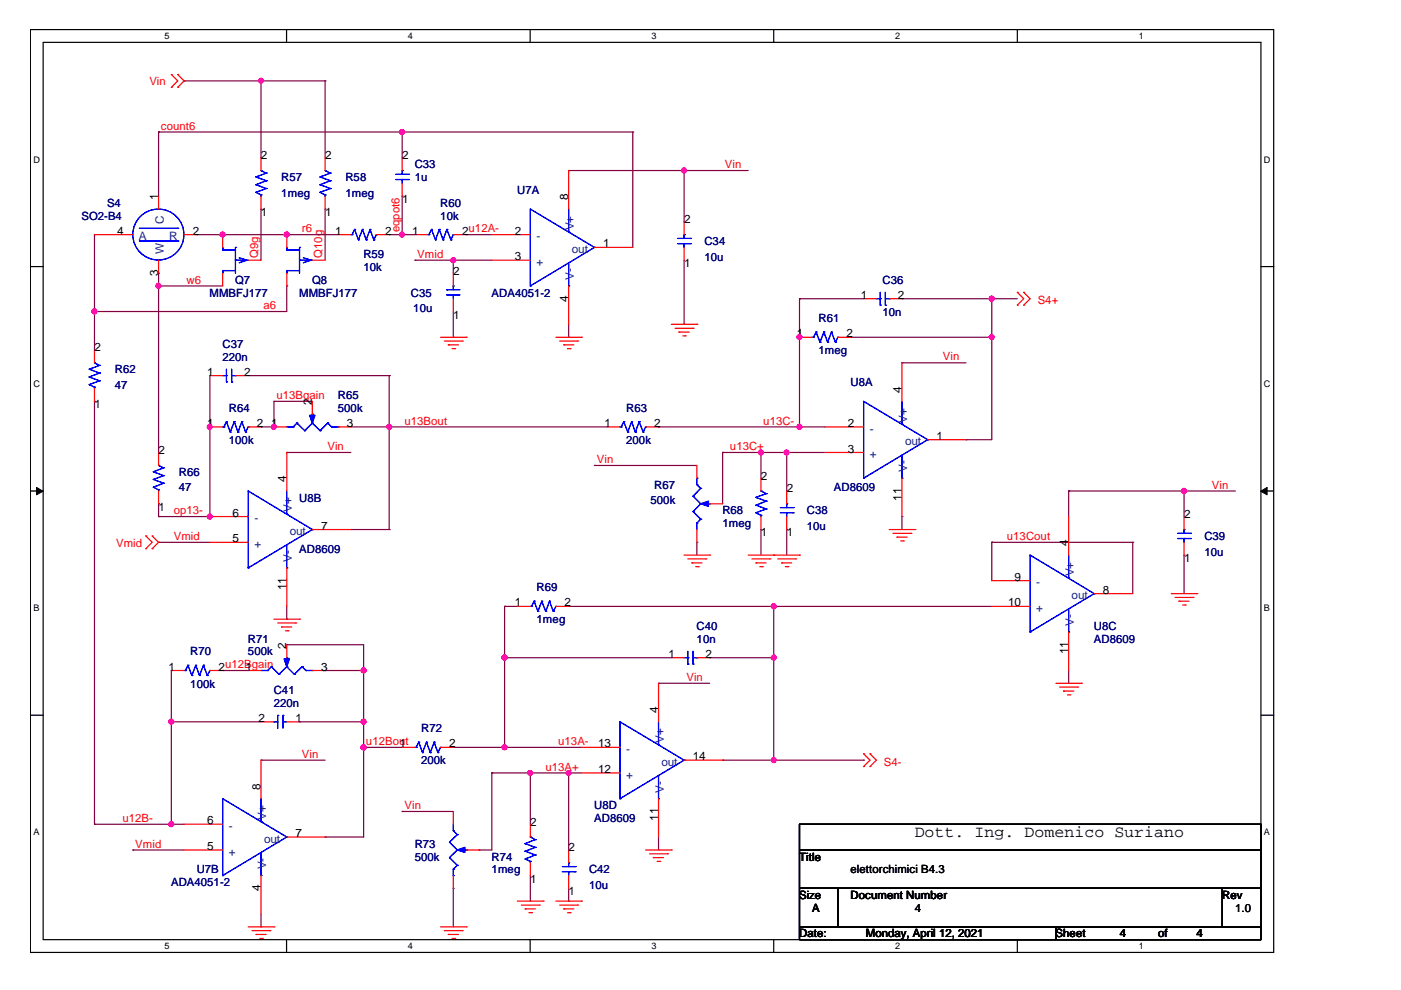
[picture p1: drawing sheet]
<svg xmlns="http://www.w3.org/2000/svg" width="297mm" height="210mm" viewBox="0 0 297 210" stroke-linecap="round" stroke-linejoin="round" font-family="sans-serif">
<path d="M6.4 6.3h263.7v195.6h-263.7zM9.2 9h258.1v190.2h-258.1z" fill="none" stroke="#000" stroke-width=".25"/>
<g fill="#fff">
<path d="M34.9 6.6h1v2.1h-1z"/>
<path d="M34.9 199.6h1v2.1h-1z"/>
</g>
<path d="M60.8 6.3v2.7M60.8 199.2v2.7" fill="none" stroke="#000" stroke-width=".25"/>
<g fill="#fff">
<path d="M86.5 6.6h1v2.1h-1z"/>
<path d="M86.5 199.6h1v2.1h-1z"/>
</g>
<path d="M112.4 6.3v2.7M112.4 199.2v2.7" fill="none" stroke="#000" stroke-width=".25"/>
<g fill="#fff">
<path d="M138.1 6.6h1.1v2.1h-1.1z"/>
<path d="M138.1 199.6h1.1v2.1h-1.1z"/>
</g>
<path d="M164 6.3v2.7M164 199.2v2.7" fill="none" stroke="#000" stroke-width=".25"/>
<g fill="#fff">
<path d="M189.8 6.6h1v2.1h-1z"/>
<path d="M189.8 199.6h1v2.1h-1z"/>
</g>
<path d="M215.7 6.3v2.7M215.7 199.2v2.7" fill="none" stroke="#000" stroke-width=".25"/>
<g fill="#fff">
<path d="M241.4 6.6h1.1v2.1h-1.1z"/>
<path d="M241.4 199.6h1.1v2.1h-1.1z"/>
<path d="M7.1 32.8h1.3v2.1h-1.3z"/>
<path d="M268 32.8h1.3v2.1h-1.3z"/>
<path d="M7.1 80.3h1.3v2.1h-1.3z"/>
<path d="M268 80.3h1.3v2.1h-1.3z"/>
</g>
<path d="M6.4 56.5h2.8M267.3 56.5h2.8" fill="none" stroke="#000" stroke-width=".25"/>
<g fill="#fff">
<path d="M7.1 127.9h1.2v2.1h-1.2z"/>
<path d="M268 127.9h1.2v2.1h-1.2z"/>
</g>
<path d="M6.4 104.1h2.8M267.3 104.1h2.8" fill="none" stroke="#000" stroke-width=".25"/>
<g fill="#000" stroke="#000" stroke-width=".21">
<path d="M7.7 103.3l1.4 .9-1.4 .7z" fill-rule="evenodd"/>
<path d="M267.3 104.2l1.3-.9v1.6z" fill-rule="evenodd"/>
</g>
<g fill="#fff">
<path d="M7.1 175.4h1.2v2.2h-1.2z"/>
<path d="M268 175.4h1.2v2.2h-1.2z"/>
</g>
<path d="M6.4 151.6h2.8M267.3 151.6h2.8M169.5 174.8h97.8v5.4h-97.8zM169.5 180.2h97.8v8.1h-97.8zM169.5 188.3h8.1v8.2h-8.1zM169.5 196.5h54.4v2.7h-54.4zM177.6 188.3h81.6v8.2h-81.6zM223.9 196.5h43.4v2.7h-43.4zM259.2 188.3h8.1v8.2h-8.1z" fill="none" stroke="#000" stroke-width=".25"/>
<g fill="none" stroke="#800040" stroke-width=".25">
<path d="M39 17.2h.1M39 17.2h29.9M55.3 17.2h.1M55.3 17.2v16.3M68.9 17.2h.1M68.9 17.2v16.3M33.6 28h.1M33.6 28v13.6M33.6 28h100.6M85.3 28h.1M85.3 28v5.5M120.6 36.2h.1"/>
<path d="M120.6 36.2h38M134.2 28h.1M134.2 28v24.5M145 36.2h.1M145 36.2v10.8M20 49.7h.1M20 49.7v24.5M33.6 57.9h.1M33.6 57.9v38M41.7 49.7h.1M41.7 49.7h30M47.2 49.7h.1"/>
<path d="M55.3 44.3h.1M55.3 44.3v10.9M60.8 49.7h.1M68.9 44.3h.1M68.9 44.3v10.9M82.5 49.7h.1M82.5 49.7h5.5M85.3 49.7h.1M85.3 41.6h.1M85.3 41.6v8.1M88 55.2h.1M88 55.2h16.3"/>
<path d="M96.1 55.2h.1M96.1 55.2v2.7M98.9 49.7h.1M98.9 49.7h5.4M145 55.2v13.6M20 66h.1M33.6 60.6h.1M33.6 60.6h13.6M44.5 79.6v29.9M52.6 79.6h29.9M60.8 60.6h.1M60.8 60.6v5.4h-40.8"/>
<path d="M82.5 79.6h.1M82.5 79.6v32.7M96.1 71.5h.1M96.1 66v5.5M120.6 71.5h.1M120.6 68.8v2.7M145 68.8h.1M169.5 71.5h.1M169.5 63.3h.1M169.5 63.3h13.6M169.5 63.3v27.2M180.4 71.5h.1"/>
<path d="M180.4 71.5h29.9M191.2 76.9h.1M191.2 63.3h.1M191.2 63.3h24.5M191.2 76.9h13.6M210.3 63.3h.1M210.3 71.5h.1M210.3 63.3v29.9h-5.5M20 85.1h.1M20 85.1v89.7M44.5 90.5h.1M55.3 90.5h.1"/>
<path d="M55.3 90.5h2.8M58.1 85.1h.1M58.1 90.5h.1M58.1 85.1h8.1M58.1 85.1v5.4M60.8 95.9h.1M60.8 95.9h13.6M74.4 90.5h54.3M82.5 90.5h.1M126 98.7h.1M126 98.7h21.7M139.6 90.5h.1"/>
<path d="M139.6 90.5h35.3M153.2 95.9h.1M153.2 95.9h21.7M153.2 95.9v10.9M161.3 95.9h.1M161.3 95.9v5.5M166.8 95.9h.1M166.8 95.9v8.2M169.5 90.5h.1M204.8 93.2h.1M33.6 115h.1M33.6 106.8h.1"/>
<path d="M33.6 109.5h.1M33.6 115h10.9M33.6 106.8v2.7M33.6 109.5h10.9M44.5 109.5h.1M74.4 112.3h8.1M82.5 112.3h.1M147.7 115h.1M147.7 115v2.7M161.3 112.3h.1M161.3 112.3v5.4M166.8 112.3h.1"/>
<path d="M166.8 112.3v5.4M191.2 109.5h.1M191.2 109.5v2.8M210.3 115h.1M210.3 115h29.9M210.3 115v8.1M226.6 104.1h.1M226.6 104.1h35.3M226.6 104.1v5.4M240.2 115h.1M240.2 115v10.9M251 104.1h.1"/>
<path d="M251 117.7h.1M251 104.1v5.4M251 117.7v8.2M60.8 136.7h.1M60.8 131.3h.1M60.8 136.7h16.3v40.8h-8.2M60.8 128.6v2.7M107 128.6h.1M107 139.5h.1M107 128.6h2.7M107 128.6v29.9M107 139.5h35.3"/>
<path d="M120.6 128.6h.1M120.6 128.6h89.7M150.5 139.5h.1M150.5 139.5h13.5M164 139.5h.1M164 128.6h.1M164 128.6v32.6M36.3 153h.1M36.3 142.2h.1M36.3 153h19M36.3 142.2v32.6M47.2 142.2h.1"/>
<path d="M47.2 142.2h5.4M63.5 153h.1M63.5 153h13.6M68.9 142.2h.1M68.9 142.2h8.2M77.1 158.5h.1M77.1 142.2h.1M77.1 158.5h8.2M96.1 158.5h.1M96.1 158.5h27.2M107 158.5h.1M139.6 144.9h.1"/>
<path d="M139.6 144.9h10.9M226.6 144.9h.1M226.6 142.2v2.7M20 174.8h.1M20 174.8h19M36.3 174.8h.1M55.3 161.2h.1M55.3 161.2h13.6M68.9 177.5h.1M85.3 172.1h.1M85.3 172.1h10.8M104.3 163.9h.1"/>
<path d="M104.3 163.9v16.3h-2.7M104.3 163.9h19M112.4 163.9h.1M112.4 163.9v10.9M120.6 163.9h.1M120.6 163.9v16.3M139.6 177.5v2.7M153.2 161.2h.1M153.2 161.2h29.9M183.1 161.2h.1M28.2 180.2h.1M28.2 180.2h10.8"/>
<path d="M55.3 196.5h.1M55.3 193.8v2.7M96.1 188.3h.1M96.1 188.3v8.2M101.6 180.2h.1M112.4 191.1h.1M112.4 185.6v5.5M120.6 191.1h.1M120.6 188.3v2.8M139.6 180.2h.1"/>
</g>
<g fill="#f0f" stroke="#f0f" stroke-width=".25">
<circle cx="44.4" cy="90.5" r=".52"/>
<circle cx="44.5" cy="109.5" r=".51"/>
<circle cx="58" cy="90.5" r=".52"/>
<circle cx="82.5" cy="90.5" r=".52"/>
<circle cx="36.3" cy="174.7" r=".52"/>
<circle cx="36.3" cy="153" r=".52"/>
<circle cx="164" cy="128.6" r=".52"/>
<circle cx="164" cy="161.2" r=".52"/>
<circle cx="164" cy="139.4" r=".51"/>
<circle cx="77.1" cy="153" r=".52"/>
<circle cx="77.1" cy="158.4" r=".52"/>
<circle cx="145" cy="36.1" r=".52"/>
<circle cx="33.6" cy="60.6" r=".52"/>
<circle cx="47.2" cy="49.7" r=".52"/>
<circle cx="20" cy="66" r=".52"/>
<circle cx="55.3" cy="17.1" r=".51"/>
<circle cx="107" cy="139.4" r=".52"/>
<circle cx="60.8" cy="49.7" r=".52"/>
<circle cx="107" cy="158.4" r=".52"/>
<circle cx="85.2" cy="49.7" r=".52"/>
<circle cx="85.2" cy="28" r=".51"/>
<circle cx="77.1" cy="142.1" r=".52"/>
<circle cx="210.3" cy="63.3" r=".52"/>
<circle cx="161.3" cy="95.9" r=".52"/>
<circle cx="166.8" cy="95.9" r=".51"/>
<circle cx="112.4" cy="163.9" r=".51"/>
<circle cx="169.5" cy="90.5" r=".52"/>
<circle cx="169.5" cy="71.5" r=".52"/>
<circle cx="210.3" cy="71.5" r=".52"/>
<circle cx="120.6" cy="163.9" r=".52"/>
<circle cx="251" cy="104.1" r=".52"/>
<circle cx="96.1" cy="55.2" r=".51"/>
</g>
<g fill="none" stroke="#f00" stroke-width=".25">
<path d="M36.3 18.5h.1M36.3 15.8h.1M36.3 15.8l1.4 1.4-1.4 1.3M37.7 15.8h.1M37.7 18.5h.1M37.7 15.8l1.3 1.4-1.3 1.3M55.3 33.5v2.7M68.9 33.5v2.7M85.3 33.5v2.7M85.3 38.9v2.7M120.6 36.2v8.1M20 49.7h8.2"/>
<path d="M33.6 41.6v2.7M33.6 55.2v2.7M39 49.7h2.7M47.2 49.7v2.8M47.2 57.9v2.7M52.6 55.2h2.7M55.3 41.6v2.7M60.8 49.7v2.8M60.8 57.9v2.7M66.2 55.2h2.7M68.9 41.6v2.7M71.7 49.7h2.7"/>
<path d="M79.8 49.7h2.7M88 49.7h2.7M96.1 49.7h2.8M96.1 57.9v2.7M104.3 49.7h8.1M104.3 55.2h8.1M126 52.5h8.2M145 47v2.7M145 52.5v2.7M20 74.2v2.7M44.5 79.6h2.7M49.9 79.6h2.7"/>
<path d="M93.4 71.5h5.5M94.2 72.3h3.8M95 73.1h.1M95 73.1h2.2M95.8 73.9h.6M96.1 63.3v2.7M96.4 73.9h.1M98 72.3h.1M98.9 71.5h.1M117.9 71.5h5.4M118.7 72.3h3.8M119.5 73.1h.1"/>
<path d="M119.5 73.1h2.2M120.3 73.9h.6M120.6 60.6v8.2M120.9 73.9h.1M122.5 72.3h.1M123.3 71.5h.1M142.3 68.8h5.4M143.1 69.6h3.8M143.9 70.4h.1M143.9 70.4h2.2M144.8 71.2h.5M145.3 71.2h.1"/>
<path d="M146.9 69.6h.1M147.7 68.8h.1M169.5 71.5h2.7M177.6 71.5h2.8M183.1 63.3h2.7M188.5 63.3h2.7M191.2 76.9v8.2M215.7 62h.1M215.7 64.7h.1M215.7 62l1.3 1.3-1.3 1.4M217 62h.1M217 64.7h.1"/>
<path d="M217 62l1.4 1.3-1.4 1.4M20 82.3v2.8M33.6 95.9v2.8M44.5 90.5h2.7M52.6 90.5h2.7M58.1 90.5h2.7M60.8 95.9v8.2M66.2 85.1v2.7M71.7 90.5h2.7M128.7 90.5h2.8M136.9 90.5h2.7M147.7 98.7v2.7"/>
<path d="M174.9 90.5h8.2M174.9 95.9h8.2M196.7 93.2h8.1M30.9 116.3h.1M30.9 113.6h.1M30.9 113.6l1.4 1.4-1.4 1.3M32.3 113.6h.1M32.3 116.3h.1M32.3 113.6l1.3 1.4-1.3 1.3M33.6 104.1v2.7M44.5 109.5h8.1M44.5 115h8.1"/>
<path d="M66.2 112.3h8.2M145 117.7h5.5M145.8 118.5h3.9M146.7 119.3h.1M146.7 119.3h2.2M147.7 112.3v2.7M149.7 118.5h.1M150.5 117.7h.1M150.5 106.8h2.7M158.6 117.7h10.9M159.4 118.5h3.8M160.3 119.3h.1"/>
<path d="M160.3 119.3h2.1M161.3 101.4v2.7M161.3 109.5v2.8M163.2 118.5h.1M164 117.7h.1M164.9 118.5h3.8M165.7 119.3h.1M165.7 119.3h2.2M166.8 104.1v2.7M166.8 109.5v2.8M168.7 118.5h.1M169.5 117.7h.1"/>
<path d="M188.5 112.3h5.5M189.3 113.1h3.8M190.2 113.9h.1M190.2 113.9h2.1M191 114.7h.5M191.2 101.4v8.1M191.5 114.7h.1M193.1 113.1h.1M194 112.3h.1M226.6 109.5v8.2M251 109.5v2.8M251 115v2.7"/>
<path d="M58.1 131.3h5.4M58.9 132.1h3.8M59.7 132.9h.1M59.7 132.9h2.2M60.5 133.7h.6M60.8 120.4v8.2M60.8 136.7v2.8M61.1 133.7h.1M62.7 132.1h.1M63.5 131.3h.1M109.7 128.6h2.7M117.9 128.6h2.7"/>
<path d="M142.3 139.5h2.7M147.5 120.1h.5M147.7 139.5h2.8M148 120.1h.1M161.1 120.1h.5M161.6 120.1h.1M166.5 120.1h.6M167.1 120.1h.1M210.3 128.6h8.1M210.3 123.1h8.1M226.6 134v8.2M232 125.9h8.2"/>
<path d="M248.3 125.9h5.5M249.1 126.7h3.8M249.9 127.5h.1M249.9 127.5h2.2M250.7 128.3h.6M251.3 128.3h.1M252.9 126.7h.1M253.8 125.9h.1M36.3 142.2h2.7M44.5 142.2h2.7M52.6 142.2h2.7M55.3 153h2.8"/>
<path d="M60.8 153h2.7M66.2 142.2h2.7M85.3 158.5h2.7M93.4 158.5h2.7M123.3 158.5h8.2M139.6 144.9v8.1M183.1 159.8h.1M183.1 159.8l1.4 1.4-1.4 1.3M184.5 159.8h.1M184.5 159.8l1.3 1.4-1.3 1.3M223.9 144.9h5.4M224.7 145.7h3.8"/>
<path d="M225.5 146.5h.1M225.5 146.5h2.2M226.3 147.3h.5M226.8 147.3h.1M228.5 145.7h.1M229.3 144.9h.1M39 174.8h8.2M55.3 161.2v8.1M60.8 177.5h8.1M96.1 172.1v2.7M112.4 174.8v2.7M123.3 163.9h8.2"/>
<path d="M139.6 169.3v8.2M145 161.2h8.2M183.1 162.5h.1M184.5 162.5h.1M39 180.2h8.2M52.6 196.5h5.5M53.4 197.3h3.8M54.3 198.1h.1M54.3 198.1h2.1M55.1 199h.5M55.3 185.6v8.2M55.6 199h.1"/>
<path d="M57.2 197.3h.1M58.1 196.5h.1M93.4 196.5h5.5M94.2 197.3h3.8M95 198.1h.1M95 198.1h2.2M95.8 199h.6M96.1 185.6v2.7M96.4 199h.1M98 197.3h.1M98.9 196.5h.1M98.9 180.2h2.7"/>
<path d="M109.7 191.1h5.5M110.5 191.9h3.8M111.3 192.7h.1M111.3 192.7h2.2M112.1 193.5h.6M112.4 182.9v2.7M112.7 193.5h.1M114.3 191.9h.1M115.2 191.1h.1M117.9 191.1h5.4M118.7 191.9h3.8M119.5 192.7h.1"/>
<path d="M119.5 192.7h2.2M120.3 193.5h.6M120.6 180.2v2.7M120.6 185.6v2.7M120.9 193.5h.1M122.5 191.9h.1M123.3 191.1h.1M136.9 180.2h5.4M137.7 181h3.8M138.5 181.8h.1M138.5 181.8h2.2M139.3 182.6h.6"/>
<path d="M139.9 182.6h.1M141.5 181h.1M142.3 180.2h.1"/>
</g>
<g fill="none" stroke="#00f" stroke-width=".25">
<path d="M54.3 39.2h.1M54.3 37.5h.1M54.3 39.2l2.1 .8M54.3 37.5l2.1 .8M55.3 36.2h.1M55.3 36.2l1.1 .5M56.4 40h.1M56.4 38.3h.1M56.4 36.7h.1M56.4 40l-2.1 .8M56.4 38.3l-2.1 .9M56.4 36.7l-2.1 .8"/>
<path d="M67.9 39.2h.1M67.9 37.5h.1M67.9 39.2l2.1 .8M67.9 37.5l2.1 .8M68.9 36.2h.1M68.9 36.2l1.1 .5M70 40h.1M70 38.3h.1M70 36.7h.1M70 40l-2.1 .8M70 38.3l-2.1 .9M70 36.7l-2.1 .8"/>
<path d="M83.9 38.1h2.7M83.9 37h2.7M85.3 36.2h.1M85.3 38.1h.1M85.3 36.2v.8M85.3 38.1v.8M86.6 38.1h.1M86.6 37h.1M29.6 48.4h8.1M29.6 51.1h8.1M37.7 48.4h.1M37.7 51.1h.1"/>
<path d="M47.2 53h.1M47.2 57.4v.5v-.5M47.2 57.4h.1M47.2 52.5v.5v-.5M47.2 53h2.7M47.2 57.4h2.7M49.9 55.2h.1M49.9 52.5h.1M49.9 55.2h2.7M49.9 52.5v5.4M50.7 54.7l1.7 .5-1.7 .5M54.3 40.8h.1"/>
<path d="M54.3 40.8l1 .5M55.3 41.3h.1M55.3 41.3v.3M60.8 53h.1M60.8 57.4v.5v-.5M60.8 57.4h.1M60.8 52.5v.5v-.5M60.8 53h2.7M60.8 57.4h2.7M63.5 55.2h.1M63.5 52.5h.1M63.5 55.2h2.7"/>
<path d="M63.5 52.5v5.4M64.3 54.7l1.7 .5-1.7 .5M67.9 40.8h.1M67.9 40.8l1 .5M68.9 41.3h.1M68.9 41.3v.3M74.4 49.7h.2M74.6 49.7h.1M75.2 48.6h.1M75.2 48.6l-.6 1.1M75.2 48.6l.8 2.3M76 50.9h.1"/>
<path d="M76.8 48.6h.1M76.8 48.6l-.8 2.3M76.8 48.6l.8 2.3M77.6 50.9h.1M78.5 48.6h.1M78.5 48.6l-.9 2.3M78.5 48.6l.8 2.3M79.3 50.9h.1M79.8 49.7h.1M79.8 49.7l-.5 1.2M90.7 49.7h.2M90.9 49.7h.1"/>
<path d="M91.5 48.6h.1M91.5 48.6l-.6 1.1M91.5 48.6l.8 2.3M92.3 50.9h.1M93.1 48.6h.1M93.1 48.6l-.8 2.3M93.1 48.6l.8 2.3M93.9 50.9h.1M94.7 48.6h.1M94.7 48.6l-.8 2.3M94.7 48.6l.9 2.3M95.6 50.9h.1"/>
<path d="M96.1 49.7h.1M96.1 49.7l-.5 1.2M120.6 49.2h.1M120.6 44.3v4.9M120.6 55.7v4.9M126 52.5h.1M126 52.5l-13.6-8.2v16.3M126 52.5l-13.6 8.1M143.7 51.7h2.7M143.7 50.6h2.7M145 49.7h.1M145 51.7h.1"/>
<path d="M145 49.7v.9M145 51.7v.8M146.4 51.7h.1M146.4 50.6h.1M18.9 79.9h.1M18.9 78.3h.1M18.9 79.9l2.2 .8M18.9 78.3l2.2 .8M20 76.9h.1M20 76.9l1.1 .6M21.1 79.1h.1M21.1 77.5h.1"/>
<path d="M21.1 79.1l-2.2 .8M21.1 77.5l-2.2 .8M47.2 79.6h.8M48 79.6h.1M48 78.3v2.7M49.1 78.3v2.7M49.1 79.6h.8M49.9 79.6h.1M94.7 62.5h.1M94.7 61.4h.1M94.7 62.5h2.8M94.7 61.4h2.8"/>
<path d="M96.1 60.6h.1M96.1 62.5h.1M96.1 60.6v.8M96.1 62.5v.8M112.4 60.6h.1M120.6 60.6h.1M172.2 71.5h.3M172.5 71.5h.1M173 70.4h.1M173 70.4l-.5 1.1M173 70.4l.9 2.2M173.9 72.6h.1"/>
<path d="M174.7 70.4h.1M174.7 70.4l-.8 2.2M174.7 70.4l.8 2.2M175.5 72.6h.1M176.3 70.4h.1M176.3 70.4l-.8 2.2M176.3 70.4l.8 2.2M177.1 72.6h.1M177.6 71.5h.1M177.6 71.5l-.5 1.1M185.8 63.3h.8M186.6 64.7h.1"/>
<path d="M186.6 63.3h.1M186.6 62v2.7M187.7 64.7h.1M187.7 62v2.7M187.7 63.3h.8M188.5 63.3h.1M18.9 81.5h.1M18.9 81.5l1.1 .6M20 82.1h.1M20 82.1v.2M21.1 80.7h.1M21.1 80.7l-2.2 .8"/>
<path d="M33.6 98.7h.1M33.6 98.7l1.1 .5M34.7 99.2h.1M34.7 99.2l-2.2 .8M47.2 90.5h.3M47.5 90.5h.1M48 89.4h.1M48 81h.1M48 89.4l-.5 1.1M48 89.4l.8 2.2M48.8 91.6h.1M49.1 81h.1"/>
<path d="M49.7 89.4h.1M49.7 89.4l-.9 2.2M49.7 89.4l.8 2.2M50.5 91.6h.1M51.3 89.4h.1M51.3 89.4l-.8 2.2M51.3 89.4l.8 2.2M52.1 91.6h.1M52.6 90.5h.1M52.6 90.5l-.5 1.1M60.8 90.5h1.4M62.2 90.5h.1"/>
<path d="M63 89.7h.1M63 89.7l-.8 .8M63 89.7l1.6 1.6M64.6 91.3h.1M66.2 89.7h.1M66.2 87.8h.1M66.2 89.7l-1.6 1.6M66.2 89.7l1.7 1.6M66.2 87.8v.6M67.9 91.3h.1M69.5 89.7h.1M69.5 89.7l-1.6 1.6"/>
<path d="M69.5 89.7l.8 .8M70.3 90.5h.1M70.3 90.5h1.4M71.7 90.5h.1M131.5 90.5h.2M131.7 90.5h.1M132.3 89.4h.1M132.3 89.4l-.6 1.1M132.3 89.4l.8 2.2M133.1 91.6h.1M133.9 89.4h.1M133.9 89.4l-.8 2.2"/>
<path d="M133.9 89.4l.8 2.2M134.7 91.6h.1M135.5 89.4h.1M135.5 89.4l-.8 2.2M135.5 89.4l.9 2.2M136.4 91.6h.1M136.9 90.5h.1M136.9 90.5l-.5 1.1M191.2 90h.1M191.2 85.1v4.9M191.2 96.5v4.9M196.7 93.2h.1"/>
<path d="M196.7 93.2l-13.6-8.1v16.3M196.7 93.2l-13.6 8.2M32.5 103.3h.1M32.5 101.7h.1M32.5 100h.1M32.5 103.3l1.1 .6M32.5 101.7l2.2 .8M32.5 100l2.2 .8M33.6 103.9h.1M33.6 103.9v.2M34.7 102.5h.1M34.7 100.8h.1"/>
<path d="M34.7 102.5l-2.2 .8M34.7 100.8l-2.2 .9M60.8 109h.1M60.8 104.1v4.9M60.8 115.5v4.9M66.2 112.3h.1M66.2 112.3l-13.6-8.2v16.3M66.2 112.3l-13.6 8.1M146.9 108.5h.1M146.9 105.2h.1M146.9 108.5l1.7 1.6M146.9 105.2l1.7 1.6"/>
<path d="M147.7 110.9h.1M147.7 102.8h.1M147.7 101.4h.1M147.7 101.4v1.4M147.7 110.9v1.4M147.7 102.8l.9 .8M148.6 110.1h.1M148.6 106.8h.1M148.6 103.6h.1M148.6 110.1l-.9 .8M148.6 106.8l-1.7 1.7M148.6 103.6l-1.7 1.6"/>
<path d="M150 106.8h.5M150.5 106.8h.1M160.3 108.7h.1M160.3 107.1h.1M160.3 105.5h.1M160.3 108.7l1 .6M160.3 107.1l2.1 .8M160.3 105.5l2.1 .8M161.3 104.1h.1M161.3 109.3h.1M161.3 104.1l1.1 .6M161.3 109.3v.2"/>
<path d="M162.4 107.9h.1M162.4 106.3h.1M162.4 104.7h.1M162.4 107.9l-2.1 .8M162.4 106.3l-2.1 .8M162.4 104.7l-2.1 .8M165.4 108.7h2.8M165.4 107.6h2.8M166.8 106.8h.1M166.8 108.7h.1M166.8 106.8v.8M166.8 108.7v.8"/>
<path d="M168.2 108.7h.1M168.2 107.6h.1M183.1 101.4h.1M191.2 101.4h.1M226.6 117.7v4.9M249.7 114.2h2.7M249.7 113.1h2.7M251 112.3h.1M251 114.2h.1M251 112.3v.8M251 114.2v.8M252.4 114.2h.1"/>
<path d="M252.4 113.1h.1M52.6 120.4h.1M60.8 139.5h.1M60.8 120.4h.1M60.8 139.5v.5M112.4 128.6h.3M112.7 128.6h.1M113.2 127.5h.1M113.2 127.5l-.5 1.1M113.2 127.5l.9 2.1M114.1 129.6h.1M114.9 127.5h.1"/>
<path d="M114.9 127.5l-.8 2.1M114.9 127.5l.8 2.1M115.7 129.6h.1M116.5 127.5h.1M116.5 127.5l-.8 2.1M116.5 127.5l.8 2.1M117.3 129.6h.1M117.9 128.6h.1M117.9 128.6l-.6 1M145 139.5h.8M145.8 139.5h.1M145.8 138.1v2.7"/>
<path d="M146.9 138.1v2.7M146.9 139.5h.8M147.7 139.5h.1M218.4 134h.1M226.6 122.6h.1M226.6 134h.1M226.6 129.1v4.9M232 125.9h.1M232 125.9l-13.6-8.2v16.3M232 125.9l-13.6 8.1M39 142.2h.3M39.3 142.2h.1"/>
<path d="M39.8 141.1h.1M39.8 141.1l-.5 1.1M39.8 141.1l.9 2.1M40.7 143.2h.1M41.5 141.1h.1M41.5 141.1l-.8 2.1M41.5 141.1l.8 2.1M42.3 143.2h.1M43.1 141.1h.1M43.1 141.1l-.8 2.1M43.1 141.1l.8 2.1M43.9 143.2h.1"/>
<path d="M44.5 142.2h.1M44.5 142.2l-.6 1M55.3 142.2h1.4M56.7 142.2h.1M57.5 141.4h.1M57.5 141.4l-.8 .8M57.5 141.4l1.6 1.6M58.1 153h.1M58.1 153h.8M58.9 151.7h.1M58.9 151.7v2.7M59.1 143h.1"/>
<path d="M60 151.7h.1M60 153h.1M60 151.7v2.7M60 153h.8M60.8 141.4h.1M60.8 141.4l-1.7 1.6M60.8 141.4l1.6 1.6M62.4 143h.1M64.1 141.4h.1M64.1 141.4l-1.7 1.6M64.1 141.4l.8 .8M64.9 142.2h.1"/>
<path d="M64.9 142.2h1.3M66.2 142.2h.1M88 158.5h.2M88.2 158.5h.1M88.8 157.4h.1M88.8 157.4l-.6 1.1M88.8 157.4l.8 2.2M89.6 159.6h.1M90.4 157.4h.1M90.4 157.4l-.8 2.2M90.4 157.4l.8 2.2M91.2 159.6h.1"/>
<path d="M92 157.4h.1M92 157.4l-.8 2.2M92 157.4l.8 2.2M92.8 159.6h.1M93.4 158.5h.1M93.4 158.5l-.6 1.1M139.6 157.9h.1M139.6 153v4.9M145.8 140.8h.1M146.9 140.8h.1M55.3 174.2h.1M55.3 169.3v4.9"/>
<path d="M60.8 177.5h.1M60.8 177.5l-13.6-8.2v16.3M60.8 177.5l-13.6 8.1M95.3 178.6h.1M95.3 178.6l1.6 1.6M96.1 176.1h.1M96.1 174.8v1.3M96.1 176.1l.8 .9M96.9 177h.1M96.9 177l-1.6 1.6M111.3 178.9h.1M111.3 178.9l2.2 .8"/>
<path d="M112.4 177.5h.1M112.4 177.5l1.1 .5M113.5 179.7h.1M113.5 178h.1M113.5 179.7l-2.2 .8M113.5 178l-2.2 .9M131.5 169.3h.1M139.6 169.3h.1M139.6 164.4v4.9M145 161.2h.1M145 161.2l-13.5-8.2v16.3M145 161.2l-13.5 8.1"/>
<path d="M47.2 185.6h.1M55.3 185.6h.1M55.3 180.7v4.9M95.3 181.8h.1M95.3 181.8l1.6 1.7M96.1 184.3h.1M96.1 185.6h.1M96.1 184.3v1.3M96.9 180.2h.1M96.9 183.5h.1M96.9 180.2l-1.6 1.6M96.9 183.5l-.8 .8"/>
<path d="M98.3 180.2h.6M98.9 180.2h.1M111.3 182.1h.1M111.3 180.5h.1M111.3 182.1l1.1 .5M111.3 180.5l2.2 .8M112.4 182.6h.1M112.4 182.6v.3M113.5 181.3h.1M113.5 181.3l-2.2 .8M119.2 184.8h2.7M119.2 183.7h2.7"/>
<path d="M120.6 182.9h.1M120.6 184.8h.1M120.6 182.9v.8M120.6 184.8v.8M121.9 184.8h.1M121.9 183.7h.1"/>
<circle cx="33.6" cy="49.7" r="5.4"/>
</g>
<g fill="#00f" stroke="#00f" stroke-width=".25">
<path d="M65.7 88.1h1.1l-.6 1.6z" fill-rule="evenodd"/>
<path d="M65.7 88.1h1.1l-.6 1.6z" fill-rule="evenodd"/>
<path d="M60.2 139.7h1.1l-.5 1.7z" fill-rule="evenodd"/>
<path d="M60.2 139.7h1.1l-.5 1.7z" fill-rule="evenodd"/>
<path d="M96.9 180.2l1.7-.5v1z" fill-rule="evenodd"/>
<path d="M96.9 180.2l1.7-.5v1z" fill-rule="evenodd"/>
<path d="M148.6 106.8l1.6-.5v1.1z" fill-rule="evenodd"/>
<path d="M148.6 106.8l1.6-.5v1.1z" fill-rule="evenodd"/>
</g>
<text font-size="3.5" x="193.9" y="177.6">Dott. Ing. Domenico Suriano</text>
<g font-size="2.5">
<text x="55.3" y="33.8">2</text>
<text x="68.9" y="33.8">2</text>
<text x="85.3" y="33.8">2</text>
<text x="33.5" y="42.5" transform="rotate(-90 33.5 42.5)">1</text>
<text x="55.3" y="45.8">1</text>
<text x="68.9" y="45.8">1</text>
<text x="85.3" y="43.1">1</text>
<text x="120.5" y="42.5" transform="rotate(-90 120.5 42.5)">8</text>
<text x="145" y="47.3">2</text>
<text x="24.8" y="49.8">4</text>
<text x="40.9" y="49.8">2</text>
<text x="71.1" y="49.8">1</text>
<text x="81.7" y="49.8">2</text>
<text x="87.4" y="49.8">1</text>
<text x="98" y="49.8">2u12A-</text>
<text x="109.1" y="49.8">2</text>
<text x="127.9" y="52.5">1</text>
<text x="33.5" y="58.5" transform="rotate(-90 33.5 58.5)">3</text>
<text x="96.1" y="58.2">2</text>
<text x="109.1" y="55.2">3</text>
<text x="145" y="56.7">1</text>
<text x="120.5" y="64" transform="rotate(-90 120.5 64)">4</text>
<text x="182.5" y="63.3">1</text>
<text x="190.4" y="63.3">2</text>
<text x="96.1" y="67.5">1</text>
<text x="168.9" y="71.5">1</text>
<text x="179.5" y="71.5">2</text>
<text x="20" y="74.5">2</text>
<text x="43.9" y="79.6">1</text>
<text x="51.8" y="79.6">2</text>
<text x="191.1" y="83.2" transform="rotate(-90 191.1 83.2)">4</text>
<text x="20" y="86.5">1</text>
<text x="66.1" y="86" transform="rotate(-90 66.1 86)">2</text>
<text x="43.9" y="90.5">1</text>
<text x="54.5" y="90.5">2</text>
<text x="57.5" y="90.5">1</text>
<text x="73.5" y="90.5">3</text>
<text x="128.1" y="90.5">1</text>
<text x="138.7" y="90.5">2</text>
<text x="179.8" y="90.5">2</text>
<text x="179.8" y="95.9">3</text>
<text x="198.5" y="93.2">1</text>
<text x="33.6" y="96.3">2</text>
<text x="161.3" y="101.7">2</text>
<text x="60.7" y="102.2" transform="rotate(-90 60.7 102.2)">4</text>
<text x="166.8" y="104.4">2</text>
<text x="191.1" y="106.1" transform="rotate(-90 191.1 106.1)">11</text>
<text x="33.6" y="108.3">1</text>
<text x="49.3" y="109.5">6</text>
<text x="68.1" y="112.3">7</text>
<text x="161.3" y="113.7">1</text>
<text x="166.8" y="113.7">1</text>
<text x="251" y="109.9">2</text>
<text x="49.3" y="115">5</text>
<text x="226.5" y="115.8" transform="rotate(-90 226.5 115.8)">4</text>
<text x="251" y="119.2">1</text>
<text x="60.7" y="125.2" transform="rotate(-90 60.7 125.2)">11</text>
<text x="215.1" y="123.1">9</text>
<text x="233.8" y="125.9">8</text>
<text x="109.1" y="128.6">1</text>
<text x="119.7" y="128.6">2</text>
<text x="213.7" y="128.6">10</text>
<text x="60.7" y="137.6" transform="rotate(-90 60.7 137.6)">2</text>
<text x="35.7" y="142.2">1</text>
<text x="46.4" y="142.2">2u12Bgain</text>
<text x="52" y="142.2">1</text>
<text x="68.1" y="142.2">3</text>
<text x="141.7" y="139.5">1</text>
<text x="149.6" y="139.5">2</text>
<text x="226.5" y="138.7" transform="rotate(-90 226.5 138.7)">11</text>
<text x="54.8" y="153">2</text>
<text x="62.7" y="153">1</text>
<text x="139.5" y="151.2" transform="rotate(-90 139.5 151.2)">4</text>
<text x="84.7" y="158.5">1</text>
<text x="95.2" y="158.5">2</text>
<text x="126.8" y="158.5">13</text>
<text x="146.9" y="161.2">14</text>
<text x="55.2" y="167.5" transform="rotate(-90 55.2 167.5)">8</text>
<text x="126.8" y="163.9">12</text>
<text x="43.9" y="174.8">6</text>
<text x="62.7" y="177.5">7</text>
<text x="112.4" y="175.1">2</text>
<text x="139.5" y="174.1" transform="rotate(-90 139.5 174.1)">11</text>
<text x="43.9" y="180.2">5</text>
<text x="120.6" y="180.5">2</text>
<text x="55.2" y="189" transform="rotate(-90 55.2 189)">4</text>
<text x="112.4" y="187.1">1</text>
<text x="120.6" y="189.8">1</text>
</g>
<g font-size="2.5" fill="#004080">
<text x="34.7" y="47.6" transform="rotate(-90 34.7 47.6)">C</text>
<text x="29.5" y="50.9">A</text>
<text x="34.7" y="53.9" transform="rotate(-90 34.7 53.9)">W</text>
<text x="35.9" y="50.9">R</text>
<text x="113.7" y="50.9">-</text>
<text x="121.2" y="53.7">out</text>
<text x="121.7" y="48.8" transform="rotate(-90 121.7 48.8)">V+</text>
<text x="113.7" y="56.4">+</text>
<text x="121.7" y="59.3" transform="rotate(-90 121.7 59.3)">V-</text>
<text x="192.3" y="89.6" transform="rotate(-90 192.3 89.6)">V+</text>
<text x="184.4" y="91.7">-</text>
<text x="191.9" y="94.4">out</text>
<text x="184.4" y="97.1">+</text>
<text x="192.3" y="100.1" transform="rotate(-90 192.3 100.1)">V-</text>
<text x="53.9" y="110.7">-</text>
<text x="61.4" y="113.5">out</text>
<text x="61.9" y="108.6" transform="rotate(-90 61.9 108.6)">V+</text>
<text x="53.9" y="116.2">+</text>
<text x="61.9" y="119.1" transform="rotate(-90 61.9 119.1)">V-</text>
<text x="219.7" y="124.3">-</text>
<text x="227.7" y="122.2" transform="rotate(-90 227.7 122.2)">V+</text>
<text x="219.7" y="129.8">+</text>
<text x="227.2" y="127.1">out</text>
<text x="227.7" y="132.7" transform="rotate(-90 227.7 132.7)">V-</text>
<text x="132.8" y="159.7">-</text>
<text x="140.7" y="157.5" transform="rotate(-90 140.7 157.5)">V+</text>
<text x="132.8" y="165.1">+</text>
<text x="140.3" y="162.4">out</text>
<text x="56.4" y="173.8" transform="rotate(-90 56.4 173.8)">V+</text>
<text x="140.7" y="168" transform="rotate(-90 140.7 168)">V-</text>
<text x="48.5" y="176">-</text>
<text x="56" y="178.7">out</text>
<text x="48.5" y="181.4">+</text>
<text x="56.4" y="184.3" transform="rotate(-90 56.4 184.3)">V-</text>
</g>
<g font-size="2.4" fill="#f00">
<text x="31.7" y="18">Vin</text>
<text x="34.1" y="27.5">count6</text>
<text x="153.7" y="35.7">Vin</text>
<text x="64" y="49.2">r6</text>
<text x="84.7" y="49.2" transform="rotate(-90 84.7 49.2)">eqpot6</text>
<text x="54.7" y="54.7" transform="rotate(-90 54.7 54.7)">Q9g</text>
<text x="68.3" y="54.7" transform="rotate(-90 68.3 54.7)">Q10g</text>
<text x="88.5" y="54.7">Vmid</text>
<text x="39.5" y="60.1">w6</text>
<text x="55.8" y="65.5">a6</text>
<text x="220" y="64.5">S4+</text>
<text x="199.9" y="76.4">Vin</text>
<text x="58.6" y="84.6">u13Bgain</text>
<text x="69.4" y="95.4">Vin</text>
<text x="85.8" y="90">u13Bout</text>
<text x="154.8" y="95.4">u13C+</text>
<text x="161.8" y="90">u13C-</text>
<text x="126.5" y="98.2">Vin</text>
<text x="257" y="103.6">Vin</text>
<text x="36.8" y="109">op13-</text>
<text x="24.6" y="115.9">Vmid</text>
<text x="36.8" y="114.5">Vmid</text>
<text x="213.5" y="114.5">u13Cout</text>
<text x="145.5" y="144.4">Vin</text>
<text x="64" y="160.7">Vin</text>
<text x="77.6" y="158">u12Bout</text>
<text x="118.4" y="158">u13A-</text>
<text x="115.7" y="163.4">u13A+</text>
<text x="187.4" y="162.4">S4-</text>
<text x="85.8" y="171.5">Vin</text>
<text x="26" y="174.3">u12B-</text>
<text x="28.7" y="179.7">Vmid</text>
</g>
<g font-size="2.4" fill="#000080">
<text x="87.9" y="35.7">C33</text>
<text x="59.6" y="38.4">R57</text>
<text x="59.6" y="41.7">1meg</text>
<text x="73.2" y="38.4">R58</text>
<text x="73.2" y="41.7">1meg</text>
<text x="87.9" y="38.4">1u</text>
<text x="109.6" y="41.1">U7A</text>
<text x="17.3" y="46.6">SO2-B4</text>
<text x="22.7" y="43.8">S4</text>
<text x="93.3" y="43.8">R60</text>
<text x="93.3" y="46.6">10k</text>
<text x="149.4" y="52">C34</text>
<text x="77" y="54.7">R59</text>
<text x="77" y="57.4">10k</text>
<text x="149.4" y="55.3">10u</text>
<text x="44.5" y="62.9">MMBFJ177</text>
<text x="49.9" y="60.2">Q7</text>
<text x="63.5" y="62.9">MMBFJ177</text>
<text x="66.2" y="60.2">Q8</text>
<text x="87.1" y="62.9">C35</text>
<text x="104.2" y="62.9">ADA4051-2</text>
<text x="187.1" y="60.2">C36</text>
<text x="87.6" y="66.1">10u</text>
<text x="173.5" y="68.3">R61</text>
<text x="187.1" y="66.9">10n</text>
<text x="47.2" y="73.8">C37</text>
<text x="47.2" y="76.5">220n</text>
<text x="173.5" y="75.1">1meg</text>
<text x="24.3" y="79.2">R62</text>
<text x="24.3" y="82.4">47</text>
<text x="180.3" y="81.9">U8A</text>
<text x="48.5" y="87.3">R64</text>
<text x="71.6" y="84.6">R65</text>
<text x="71.6" y="87.3">500k</text>
<text x="132.8" y="87.3">R63</text>
<text x="48.5" y="94.1">100k</text>
<text x="132.8" y="94.1">200k</text>
<text x="37.9" y="100.9">R66</text>
<text x="37.9" y="104.2">47</text>
<text x="63.5" y="106.4">U8B</text>
<text x="137.9" y="106.9">500k</text>
<text x="138.7" y="103.6">R67</text>
<text x="176.8" y="104.2">AD8609</text>
<text x="153.2" y="109.1">R68</text>
<text x="153.2" y="111.8">1meg</text>
<text x="171.1" y="109.1">C38</text>
<text x="171.1" y="112.3">10u</text>
<text x="63.5" y="117.2">AD8609</text>
<text x="255.4" y="114.5">C39</text>
<text x="255.4" y="117.8">10u</text>
<text x="113.7" y="125.4">R69</text>
<text x="52.6" y="136.2">R71</text>
<text x="113.7" y="132.2">1meg</text>
<text x="147.7" y="133.5">C40</text>
<text x="147.7" y="136.2">10n</text>
<text x="231.9" y="133.5">U8C</text>
<text x="231.9" y="136.2">AD8609</text>
<text x="40.3" y="139">R70</text>
<text x="52.6" y="139">500k</text>
<text x="40.3" y="145.8">100k</text>
<text x="58" y="147.1">C41</text>
<text x="58" y="149.8">220n</text>
<text x="89.3" y="155.3">R72</text>
<text x="89.3" y="162.1">200k</text>
<text x="126" y="171.6">U8D</text>
<text x="87.9" y="179.7">R73</text>
<text x="126" y="174.3">AD8609</text>
<text x="41.7" y="185.2">U7B</text>
<text x="87.9" y="182.5">500k</text>
<text x="104.2" y="182.5">R74</text>
<text x="104.2" y="185.2">1meg</text>
<text x="124.9" y="185.2">C42</text>
<text x="36.3" y="187.9">ADA4051-2</text>
<text x="124.9" y="188.4">10u</text>
</g>
<g font-size="2.4">
<text x="169.5" y="182.5">Title</text>
<text x="180.3" y="185.2">elettorchimici B4.3</text>
<text x="169.5" y="190.6">Size</text>
<text x="180.3" y="190.6">Document Number</text>
<text x="259.1" y="190.6">Rev</text>
<text x="172.2" y="193.3">A</text>
<text x="193.9" y="193.3">4</text>
<text x="261.9" y="193.3">1.0</text>
<text x="169.5" y="198.8">Date:</text>
<text x="183.6" y="198.8">Monday, April 12, 2021</text>
<text x="223.8" y="198.8">Sheet</text>
<text x="237.4" y="198.8">4</text>
<text x="245.5" y="198.8">of</text>
<text x="253.7" y="198.8">4</text>
</g>
<g font-size="1.9">
<text x="34.9" y="8.3">5</text>
<text x="86.5" y="8.3">4</text>
<text x="138.1" y="8.3">3</text>
<text x="189.8" y="8.3">2</text>
<text x="241.4" y="8.3">1</text>
<text x="7.1" y="34.5">D</text>
<text x="268" y="34.5">D</text>
<text x="7.1" y="82">C</text>
<text x="268" y="82">C</text>
<text x="7.1" y="129.6">B</text>
<text x="268" y="129.6">B</text>
<text x="7.1" y="177.1">A</text>
<text x="268" y="177.1">A</text>
<text x="34.9" y="201.3">5</text>
<text x="86.5" y="201.3">4</text>
<text x="138.1" y="201.3">3</text>
<text x="189.8" y="201.3">2</text>
<text x="241.4" y="201.3">1</text>
</g>
</svg>
